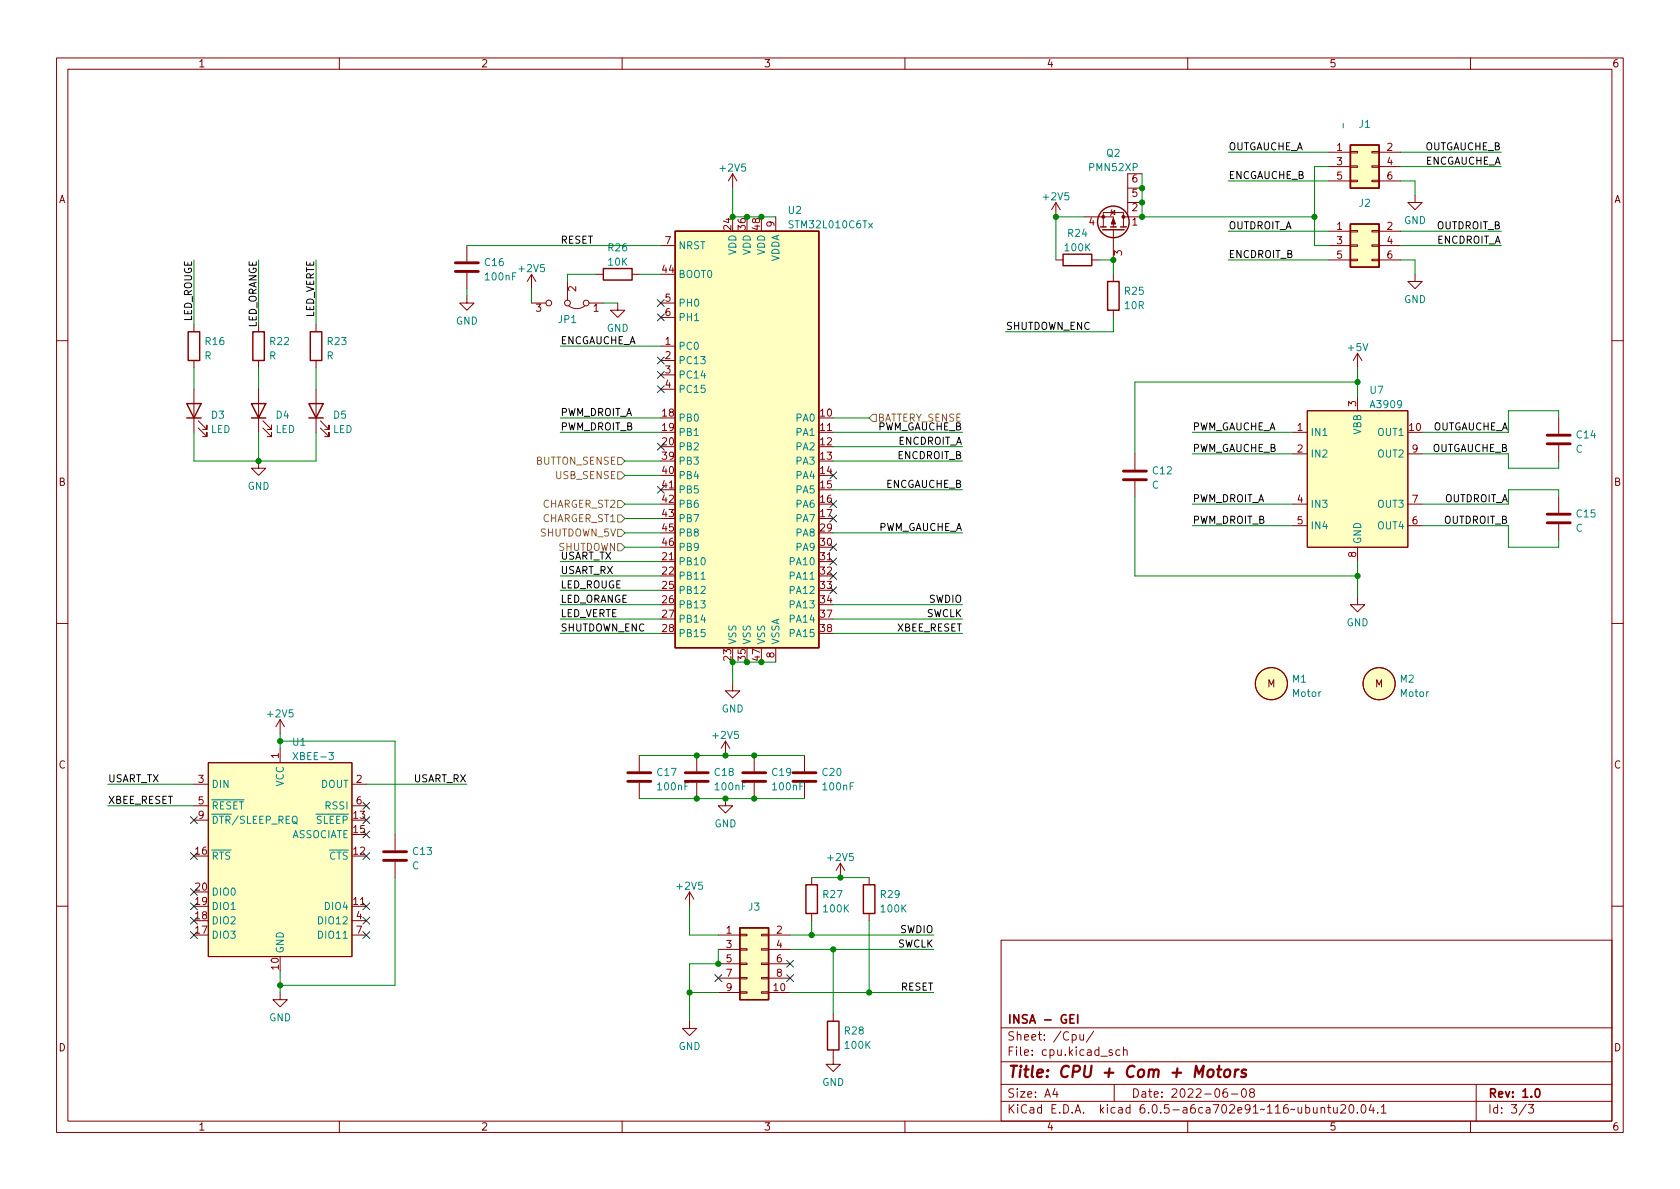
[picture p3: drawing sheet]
<svg xmlns="http://www.w3.org/2000/svg" width="297mm" height="210mm" viewBox="0 0 297 210" stroke-linecap="round" stroke-linejoin="round" font-family="sans-serif">
<g fill="none" stroke="#840000" stroke-width=".18">
<path d="M10 10.2h277v190.1h-277zM12 12.2h273v186.1h-273zM60 10.2v2M110 10.2v2M160 10.2v2M210 10.2v2M260 10.2v2M129.5 30.7l-.7 1.3M129.5 30.7v2.6M129.5 30.7l.8 1.3M137.2 38.3v2.6M186.7 35.8l-.8 1.3"/>
<path d="M186.7 35.8v2.5M186.7 35.8l.8 1.3M191.8 38.3h5v1.8M196.5 37.6l.6-.4v.8zM196.6 37.1l-.1 .1v.8l-.2 .1M199.4 35.8v2.5h-.8M199.4 38.3h2.5M199.4 35.8h2.5M199.4 33.3h2.5M201.9 30.7h-2.5v5.1M234.9 26.9h3.9M234.9 29.5h3.9"/>
<path d="M234.9 32h3.9M238.8 31.9h1.2v.2h-1.2zM238.8 29.3h1.2v.3h-1.2zM238.8 26.8h1.2v.2h-1.2zM242.6 31.9h1.2v.2h-1.2zM242.6 29.3h1.2v.3h-1.2zM242.6 26.8h1.2v.2h-1.2zM243.8 26.9h3.8M243.8 29.5h3.8M243.8 32h3.8M250.2 34.5v1.3h1.3l-1.3 1.3-1.3-1.3h1.3M34.3 57.4v1.3"/>
<path d="M55.9 57.4v1.3M82.5 52.3v1.3h1.3l-1.3 1.3-1.2-1.3h1.2M82.5 43.4v2.8M82.5 48.3v2.7M94 48.5l-.8 1.3M94 48.5v2.5M94 48.5l.7 1.3M94 53.6h2.5M100.3 49.8v3.3M100.6 54.1a2.26 2.26 0 0 0 2.8 0M104.1 53.6h2.6M105.4 48.5h1.3"/>
<path d="M109.2 53.6v1.3h1.3l-1.3 1.2-1.3-1.2h1.3M111.8 48.5h1.2M116.8 43.4h2.6M116.8 53.6h2.6M116.8 56.1h2.6M186.7 46h1.3M193 46h1.3M195.1 40.1v-2.5h3.5v2.5M196.8 40.6v5.4M196.8 48.5v1.3M196.8 54.9v1.2M234.9 40.9h3.9"/>
<path d="M234.9 43.4h3.9M234.9 46h3.9M238.8 45.8h1.2v.3h-1.2zM238.8 43.3h1.2v.3h-1.2zM238.8 40.8h1.2v.2h-1.2zM242.6 45.8h1.2v.3h-1.2zM242.6 43.3h1.2v.3h-1.2zM242.6 40.8h1.2v.2h-1.2zM243.8 40.9h3.8M243.8 43.4h3.8M243.8 46h3.8M250.2 48.5v1.3h1.3l-1.3 1.2-1.3-1.2h1.3"/>
<path d="M10 60.2h2M34.3 63.7v1.3M34.3 68.8v7.6M35.1 75.7l1.5 1.5v-.8v.8h-.8M35.1 74.4l1.5 1.5v-.7v.7h-.8M45.7 63.7v1.3M45.7 68.8v7.6M46.5 75.7l1.5 1.5v-.8v.8h-.8M46.5 74.4l1.5 1.5v-.7v.7h-.8M55.9 63.7v1.3M55.9 68.8v7.6M56.6 75.7l1.6 1.5v-.8v.8h-.8"/>
<path d="M56.6 74.4l1.6 1.5v-.7v.7h-.8M116.8 61.2h2.6M116.8 63.7h2.6M116.8 66.3h2.6M116.8 68.8h2.6M144.8 76.4h2.5M228.6 76.4h2.5M231.1 72.6h17.8v24.2h-17.8zM240 62.5v2.5M240 70.1v2.5M240 62.5l-.7 1.2M240 62.5l.8 1.2"/>
<path d="M275.6 73.9v2.8M275.6 78.7v2.8M285 60.2h2M45.7 81.5v1.3h1.3l-1.3 1.3-1.3-1.3h1.3M116.8 99.3h2.6M116.8 86.6h2.6M144.8 99.3h2.5M200.7 80.3v2.8M200.7 85.1v2.8M228.6 80.3h2.5M228.6 89.1h2.5M228.6 93h2.5"/>
<path d="M240 96.8v2.5M248.9 80.3h2.6M248.9 89.1h2.6M248.9 93h2.6M275.6 87.9v2.8M275.6 92.7v2.8M10 110.2h2M137.2 114.5v2.6M240 104.4h.1M240 105.7v1.2h1.3l-1.3 1.3-1.2-1.3h1.2M285 110.2h2M34.3 138.7h2.5"/>
<path d="M36.8 134.9h25.4v34.3h-25.4zM49.5 127.2v2.6M49.5 132.3v2.6M49.5 127.2l-.7 1.3M49.5 127.2l.8 1.3M62.2 138.7h2.6M113 133.6v2.8M113 138.4v2.8M123.2 133.6v2.8M123.2 138.4v2.8M128.3 131.1l-.8 1.2M128.3 131.1v2.5"/>
<path d="M128.3 131.1l.7 1.2M129.5 120.9v1.3h1.3l-1.3 1.2-1.2-1.2h1.2M133.3 133.6v2.8M133.3 138.4v2.8M142.2 133.6v2.8M142.2 138.4v2.8M34.3 142.5h2.5M34.3 145h2.5M62.2 142.5h2.6M69.8 147.6v2.8M69.8 152.4v2.8M121.9 157.7l-.7 1.3"/>
<path d="M121.9 157.7v2.6M121.9 157.7l.8 1.3M128.3 141.2v1.3h1.2l-1.2 1.3-1.3-1.3h1.3M143.5 155.2v1.3M148.6 152.6l-.8 1.3M148.6 152.6v2.6M148.6 152.6l.8 1.3M153.7 155.2v1.3M10 160.2h2M49.5 175.5v1.3h1.3l-1.3 1.2-1.2-1.2h1.2M62.2 160.3h2.6M62.2 162.8h2.6"/>
<path d="M62.2 165.3h2.6M127 165.3h3.8M127 175.5h3.8M127 167.9h3.8M127 170.4h3.8M127 173h3.8M130.8 175.4h1.3v.2h-1.3zM130.8 172.8h1.3v.3h-1.3zM130.8 170.3h1.3v.3h-1.3zM130.8 167.8h1.3v.2h-1.3zM130.8 165.2h1.3v.3h-1.3zM134.6 175.4h1.3v.2h-1.3z"/>
<path d="M134.6 172.8h1.3v.3h-1.3zM134.6 170.3h1.3v.3h-1.3zM134.6 167.8h1.3v.2h-1.3zM134.6 165.2h1.3v.3h-1.3zM135.9 165.3h3.8M135.9 175.5h3.8M135.9 167.9h3.8M135.9 170.4h3.8M135.9 173h3.8M143.5 161.5v1.3M147.3 179.3v1.3M153.7 161.5v1.3"/>
<path d="M177 166.3h108v32h-108zM285 160.2h2M60 198.3v2M110 198.3v2M121.9 180.6v1.3h1.3l-1.3 1.2-1.3-1.2h1.3M147.3 185.7v2.5h1.3l-1.3 1.3-1.3-1.3h1.3M160 198.3v2M177 194.8h108M177 191.8h108M177 187.8h108M177 181.8h108M186.5 192.5l-.4 1h1"/>
<path d="M186.9 193v1M190.9 182.9l.1 1h.4l.2-.1M191.6 182.9v1M193.4 182.4l-1.3 1.9M196.6 185.7l-.3-.1-.2 .2v.3l.5 .1v.4h-.5M197 191.8v3M198 185.7l-.4-.1-.3 .3v.4l.1 .3h.6M198.6 185.8l.3-.2 .3 .1 .1 .9M198.6 185.1v1.5M210 198.3v2M216.9 192.5a.59 .59 0 0 0-.7 .7v.5l.2 .3h.4l.2-.1 .1-.5-.2-.2-.4-.1-.3 .3M217.7 193.5h1.2"/>
<path d="M219.7 192.6l.2-.1a.81 .81 0 0 1 .5 .7 .81 .81 0 0 1-.3 .8h-.1a.81 .81 0 0 1-.6-.6 .81 .81 0 0 1 .3-.8zM221.2 193.2l-.3-.3 .1-.2 .2-.2 .4 .1 .2 .2-.1 .2-.6 .2-.2 .3 .1 .4 .2 .1h.4l.2-.3-.1-.4-.2-.1M233.6 196l.2-.2 .3 .1 .1 .9M233.6 195.8v1M234.7 195.8h.6M234.9 195.3v1.3l.4 .2M235.8 195.8l.1 1h.3l.2-.1M236.4 195.8v1M237.1 195.5l.5-.2 .3 .2v.3l-.9 1h.9M238.7 195.4l.2-.1a.81 .81 0 0 1 .5 .7 .81 .81 0 0 1-.3 .8h-.1a.81 .81 0 0 1-.6-.6 .81 .81 0 0 1 .3-.8zM240 196.7v.1M240.8 195.5l.2-.2a.81 .81 0 0 1 .6 .7 .81 .81 0 0 1-.3 .8h-.2a.81 .81 0 0 1-.3-1.3z"/>
<path d="M242.4 195.3l-.3 1h.9M242.8 195.8v1M243.6 196.7v.1M244.2 195.8l.4-.5v1.5M244.2 196.8h.9M260 198.3v2M261 191.8v6.5M269.9 195.3l-1.3 1.9M270.2 195.3h1l-.6 .6 .5 .1v.7l-.2 .1h-.5l-.2-.1"/>
<circle cx="97" cy="53.6" r=".51"/>
<circle cx="100.3" cy="53.6" r=".51"/>
<circle cx="103.6" cy="53.6" r=".51"/>
<circle cx="224.8" cy="120.9" r="2.84"/>
<circle cx="243.8" cy="120.9" r="2.84"/>
</g>
<path d="M189.9 179.4h-.7v1.5h.7M190.6 179.4v1.5M189.2 180.1h.5M271.6 192.6l.2-.1a.82 .82 0 0 1 .6 .7 .82 .82 0 0 1-.3 .8h-.2a.81 .81 0 0 1-.6-.6 .81 .81 0 0 1 .3-.8z" fill="none" stroke="#840000" stroke-width=".3"/>
<path d="M213.7 189.3a.52 .52 0 0 1 .5-.2 .52 .52 0 0 1 .4 .4l-.1 .6a.55 .55 0 0 1-.5 .4 .55 .55 0 0 1-.5-.4zM215.2 189.1h.8M215.6 188.5l-.2 1.7v.2l.4 .1M216.6 189.3a.52 .52 0 0 1 .5-.2 .52 .52 0 0 1 .4 .4v.6a.55 .55 0 0 1-.6 .4 .55 .55 0 0 1-.5-.4zM218.4 189.1l-.1 1.4M219 189.1l-.4 .1-.2 .3M220.3 189.2a.49 .49 0 0 0-.8 .3l.1 .2 .7 .2v.2l-.1 .3-.2 .1-.6-.1" fill="none" stroke="#840000" stroke-width=".4"/>
<g fill="#ffffc2" stroke="#ffffc2" stroke-width=".18">
<path d="M238.8 39.6h5v7.6h-5z"/>
<path d="M36.8 134.9h25.4v34.3h-25.4z"/>
<path d="M238.8 25.6h5v7.7h-5z"/>
<path d="M231.1 72.6h17.8v24.2h-17.8z"/>
<path d="M119.4 40.9h25.4v73.6h-25.4z"/>
<path d="M130.8 164.1h5.1v12.7h-5.1z"/>
<circle cx="243.8" cy="120.9" r="2.84"/>
<circle cx="224.8" cy="120.9" r="2.84"/>
</g>
<g fill="none" stroke="#840000" stroke-width=".25">
<path d="M238.8 39.6h5v7.6h-5zM238.8 25.6h5v7.7h-5zM33.3 58.7h2v5h-2zM44.7 58.7h2v5h-2zM54.9 58.7h2v5h-2zM106.7 47.5h5.1v2h-5.1zM119.4 40.9h25.4v73.6h-25.4zM188 45h5v2h-5zM194.6 40.1h1M194.9 40.6h3.9M195.8 49.8h2.1v5.1h-2.1zM196.3 40.1h1.1"/>
<path d="M198.1 40.1h1M33 71.4h2.6l-1.3 2.5zM33 73.9h2.6M44.4 71.4h2.6l-1.3 2.5zM44.4 73.9h2.6M54.6 71.4h2.5l-1.2 2.5zM54.6 73.9h2.5M142.5 156.5h2v5h-2zM152.7 156.5h2v5h-2zM130.8 164.1h5.1v12.7h-5.1zM146.3 180.6h2v5.1h-2z"/>
<circle cx="196.8" cy="39.2" r="2.79"/>
</g>
<g fill="none" stroke="#840000" stroke-width=".51">
<path d="M80.5 48h4.1M80.5 46.5h4.1M273.6 78.5h4M273.6 77h4M198.6 84.8h4.1M198.6 83.3h4.1M273.6 92.5h4M273.6 90.9h4M111 138.2h4.1M111 136.6h4.1M121.2 138.2h4M121.2 136.6h4"/>
<path d="M131.3 138.2h4.1M131.3 136.6h4.1M140.2 138.2h4.1M140.2 136.6h4.1M67.8 152.1h4.1M67.8 150.6h4.1"/>
</g>
<g fill="#840000" stroke="#840000" stroke-width=".18">
<path d="M196.8 38.6l.4 1h-.7z"/>
<circle cx="195.1" cy="38.3" r=".25"/>
<circle cx="198.6" cy="38.3" r=".25"/>
</g>
<path d="M124 102.4h.7" fill="none" stroke="#008484" stroke-width=".18"/>
<path d="M154.3 73.3h.6v1.2h-.6l-.6-.6zM109.2 93.6h.7l.6 .6-.6 .7h-.7zM109.2 96.1h.7l.6 .7-.6 .6h-.7zM109.2 91.1h.7l.6 .6-.6 .6h-.7zM109.2 80.9h.7l.6 .6-.6 .7h-.7zM109.2 83.4h.7l.6 .7-.6 .6h-.7zM109.2 88.5h.7l.6 .6-.6 .7h-.7z" fill="none" stroke="#848400" stroke-width=".18"/>
<path d="M237.5 21.8v1.3" fill="none" stroke="#0000c2" stroke-width=".18" stroke-dasharray=".8 .8"/>
<g fill="none" stroke="#008400" stroke-width=".18">
<path d="M129.5 33.3v5h7.7M191.8 38.3h-5.1v7.7M201.9 30.7v7.6h30.5M217.2 26.9h17.7M217.2 32h17.7M234.9 29.5h-2.5v13.9h2.5M247.6 32h2.6v2.5M247.6 26.9h17.8M247.6 29.5h17.8M34.3 46v11.4M45.7 46v11.4M55.9 46v11.4"/>
<path d="M82.5 43.4h34.3M82.5 51v1.3M94 51v2.6M105.4 48.5h-5.1v1.3M106.7 53.6h2.5M113 48.5h3.8M194.3 46h2.5v2.5M196.8 56.1v2.6h-19M217.2 40.9h17.7M217.2 46h17.7M247.6 40.9h17.8M247.6 46h2.6v2.5"/>
<path d="M247.6 43.4h17.8M34.3 76.4v5.1h21.6v-5.1M34.3 65v3.8M45.7 65v3.8M45.7 76.4v5.1M55.9 65v3.8M99.1 76.4h17.7M99.1 73.9h17.7M99.1 61.2h17.7M147.3 76.4h22.9M147.3 73.9h6.4M147.3 79h22.9"/>
<path d="M210.8 76.4h17.8M240 65v5.1M240 67.6h-39.3v12.7M275.6 73.9v-1.3h-8.9v3.8h-15.2M99.1 99.3h17.7M110.5 96.8h6.3M110.5 89.1h6.3M110.5 94.2h6.3M110.5 84.1h6.3M110.5 91.7h6.3M110.5 81.5h6.3M147.3 86.6h22.9"/>
<path d="M147.3 94.2h22.9M147.3 81.5h22.9M200.7 87.9v13.9h39.3M210.8 93h17.8M210.8 80.3h17.8M210.8 89.1h17.8M240 99.3v6.4M251.5 93h15.2v3.8h8.9v-1.3M251.5 80.3h15.2v2.5h8.9v-1.3M275.6 87.9v-1.3h-8.9v2.5h-15.2M99.1 112h17.7M99.1 106.9h17.7"/>
<path d="M99.1 109.5h17.7M99.1 101.8h17.7M99.1 104.4h17.7M137.2 117.1h-7.7v3.8M147.3 112h22.9M147.3 106.9h22.9M147.3 109.5h22.9M19 138.7h15.3M49.5 129.8v2.5M49.5 131.1h20.3v16.5M64.8 138.7h17.7M113 133.6h29.2"/>
<path d="M19 142.5h15.3M69.8 155.2v19h-20.3M113 141.2h29.2M143.5 155.2h10.2M49.5 171.7v3.8M121.9 160.3v5h5.1M121.9 175.5h5.1M127 167.9v2.5h-5.1v10.2M139.7 167.9h25.4M139.7 165.3h25.4M139.7 175.5h25.4M143.5 162.8v2.5"/>
<path d="M147.3 167.9v11.4M153.7 162.8v12.7"/>
</g>
<g fill="none" stroke="#000084" stroke-width=".18">
<path d="M116.2 53l1.2 1.2M116.2 55.5l1.2 1.2M117.4 53l-1.2 1.2M117.4 55.5l-1.2 1.2M116.2 68.2l1.2 1.2M116.2 63.1l1.2 1.3M116.2 65.7l1.2 1.2M116.2 78.4l1.2 1.2M117.4 68.2l-1.2 1.2M117.4 63.1l-1.2 1.3M117.4 65.7l-1.2 1.2M117.4 78.4l-1.2 1.2"/>
<path d="M116.2 86l1.2 1.2M117.4 86l-1.2 1.2M146.7 96.2l1.2 1.2M146.7 98.7l1.2 1.2M146.7 83.5l1.2 1.2M146.7 88.5l1.2 1.3M146.7 91.1l1.2 1.2M147.9 96.2l-1.2 1.2M147.9 98.7l-1.2 1.2M147.9 83.5l-1.2 1.2M147.9 88.5l-1.2 1.3M147.9 91.1l-1.2 1.2"/>
<path d="M146.7 101.2l1.2 1.3M146.7 103.8l1.2 1.2M147.9 101.2l-1.2 1.3M147.9 103.8l-1.2 1.2M33.7 144.4l1.2 1.2M33.7 157.1l1.2 1.2M33.7 159.7l1.2 1.2M33.7 150.8l1.2 1.2M34.9 144.4l-1.2 1.2M34.9 157.1l-1.2 1.2M34.9 159.7l-1.2 1.2M34.9 150.8l-1.2 1.2"/>
<path d="M64.2 159.7l1.2 1.2M64.2 141.9l1.2 1.2M64.2 147l1.2 1.2M64.2 144.4l1.2 1.2M64.2 150.8l1.2 1.2M65.4 159.7l-1.2 1.2M65.4 141.9l-1.2 1.2M65.4 147l-1.2 1.2M65.4 144.4l-1.2 1.2M65.4 150.8l-1.2 1.2M33.7 162.2l1.2 1.2M33.7 164.7l1.2 1.3"/>
<path d="M34.9 162.2l-1.2 1.2M34.9 164.7l-1.2 1.3M64.2 164.7l1.2 1.3M64.2 162.2l1.2 1.2M65.4 164.7l-1.2 1.3M65.4 162.2l-1.2 1.2M126.4 172.4l1.2 1.2M127.6 172.4l-1.2 1.2M139.1 169.8l1.2 1.2M139.1 172.4l1.2 1.2M140.3 169.8l-1.2 1.2M140.3 172.4l-1.2 1.2"/>
</g>
<g fill="#008400" stroke="#008400" stroke-width=".18">
<circle cx="153.7" cy="175.5" r=".46"/>
<circle cx="147.3" cy="167.9" r=".46"/>
<circle cx="148.6" cy="155.2" r=".46"/>
<circle cx="143.5" cy="165.3" r=".46"/>
<circle cx="127" cy="170.4" r=".46"/>
<circle cx="49.5" cy="174.2" r=".46"/>
<circle cx="121.9" cy="175.5" r=".46"/>
<circle cx="123.2" cy="133.6" r=".46"/>
<circle cx="128.3" cy="141.2" r=".46"/>
<circle cx="123.2" cy="141.2" r=".46"/>
<circle cx="133.3" cy="141.2" r=".46"/>
<circle cx="49.5" cy="131.1" r=".46"/>
<circle cx="45.7" cy="81.5" r=".46"/>
<circle cx="201.9" cy="33.3" r=".46"/>
<circle cx="201.9" cy="35.8" r=".46"/>
<circle cx="186.7" cy="38.3" r=".46"/>
<circle cx="129.5" cy="38.3" r=".46"/>
<circle cx="134.6" cy="38.3" r=".46"/>
<circle cx="132.1" cy="38.3" r=".46"/>
<circle cx="196.8" cy="46" r=".46"/>
<circle cx="240" cy="67.6" r=".46"/>
<circle cx="232.4" cy="38.3" r=".46"/>
<circle cx="201.9" cy="38.3" r=".46"/>
<circle cx="240" cy="101.8" r=".46"/>
<circle cx="134.6" cy="117.1" r=".46"/>
<circle cx="132.1" cy="117.1" r=".46"/>
<circle cx="133.3" cy="133.6" r=".46"/>
<circle cx="128.3" cy="133.6" r=".46"/>
<circle cx="129.5" cy="117.1" r=".46"/>
</g>
<text font-size="2.8" fill="#840000" x="178" y="190.6">Title: CPU + Com + Motors</text>
<g font-size="2.1" fill="#840000">
<text x="178" y="184">Sheet: /Cpu/</text>
<text x="178" y="181">INSA - GEI</text>
<text x="178" y="186.7">File: cpu.kicad_sch</text>
<text x="178" y="196.9">KiCad E.D.A. kicad 6.0.5-a6ca702e91~116~ubuntu20.04.1</text>
<text x="178" y="194.1">Size: A4</text>
<text x="200" y="194.1">Date: 2022-06-08</text>
<text x="263" y="194.1">Rev: 1.0</text>
<text x="263" y="196.9">Id: 3/3</text>
</g>
<g font-size="1.8" fill="#840000">
<text x="35" y="11.9">1</text>
<text x="85" y="11.9">2</text>
<text x="135" y="11.9">3</text>
<text x="185" y="11.9">4</text>
<text x="235" y="11.9">5</text>
<text x="285" y="11.9">6</text>
<text x="236.4" y="26.7">1</text>
<text x="236.4" y="29.2">3</text>
<text x="245.3" y="26.7">2</text>
<text x="245.3" y="29.2">4</text>
<text x="10.3" y="35.9">A</text>
<text x="200.2" y="34.8">5</text>
<text x="200.2" y="32.3">6</text>
<text x="236.4" y="31.7">5</text>
<text x="245.3" y="31.7">6</text>
<text x="285.3" y="35.9">A</text>
<text x="129.3" y="40.6" transform="rotate(-90 129.3 40.6)">24</text>
<text x="131.8" y="40.6" transform="rotate(-90 131.8 40.6)">36</text>
<text x="134.4" y="40.6" transform="rotate(-90 134.4 40.6)">48</text>
<text x="136.9" y="40.1" transform="rotate(-90 136.9 40.1)">9</text>
<text x="192.5" y="39.9">4</text>
<text x="200.2" y="39.9">1</text>
<text x="200.2" y="37.3">2</text>
<text x="236.4" y="40.6">1</text>
<text x="245.3" y="40.6">2</text>
<text x="117.6" y="43.2">7</text>
<text x="198.4" y="45.2" transform="rotate(-90 198.4 45.2)">3</text>
<text x="236.4" y="43.2">3</text>
<text x="236.4" y="45.7">5</text>
<text x="245.3" y="43.2">4</text>
<text x="245.3" y="45.7">6</text>
<text x="101.9" y="51.5" transform="rotate(-90 101.9 51.5)">2</text>
<text x="117.1" y="48.3">44</text>
<text x="117.6" y="53.3">5</text>
<text x="94.8" y="55.1">3</text>
<text x="104.9" y="55.1">1</text>
<text x="117.6" y="55.9">6</text>
<text x="117.6" y="61">1</text>
<text x="117.6" y="63.5">2</text>
<text x="117.6" y="66">3</text>
<text x="117.6" y="68.6">4</text>
<text x="239.8" y="71.9" transform="rotate(-90 239.8 71.9)">3</text>
<text x="117.1" y="73.7">18</text>
<text x="117.1" y="76.2">19</text>
<text x="145.1" y="73.7">10</text>
<text x="145.1" y="76.2">11</text>
<text x="229.4" y="76.2">1</text>
<text x="249.2" y="76.2">10</text>
<text x="117.1" y="78.7">20</text>
<text x="117.1" y="81.3">39</text>
<text x="117.1" y="83.8">40</text>
<text x="145.1" y="78.7">12</text>
<text x="145.1" y="81.3">13</text>
<text x="145.1" y="83.8">14</text>
<text x="229.4" y="80">2</text>
<text x="249.7" y="80">9</text>
<text x="10.3" y="85.9">B</text>
<text x="117.1" y="86.4">41</text>
<text x="117.1" y="88.9">42</text>
<text x="145.1" y="86.4">15</text>
<text x="145.1" y="88.9">16</text>
<text x="229.4" y="88.9">4</text>
<text x="249.7" y="88.9">7</text>
<text x="285.3" y="85.9">B</text>
<text x="117.1" y="91.4">43</text>
<text x="117.1" y="94">45</text>
<text x="145.1" y="91.4">17</text>
<text x="145.1" y="94">29</text>
<text x="229.4" y="92.7">5</text>
<text x="249.7" y="92.7">6</text>
<text x="117.1" y="99.1">21</text>
<text x="117.1" y="101.6">22</text>
<text x="117.1" y="96.5">46</text>
<text x="145.1" y="96.5">30</text>
<text x="145.1" y="99.1">31</text>
<text x="145.1" y="101.6">32</text>
<text x="239.8" y="98.5" transform="rotate(-90 239.8 98.5)">8</text>
<text x="117.1" y="104.1">25</text>
<text x="117.1" y="106.7">26</text>
<text x="145.1" y="104.1">33</text>
<text x="145.1" y="106.7">34</text>
<text x="117.1" y="109.2">27</text>
<text x="117.1" y="111.8">28</text>
<text x="145.1" y="109.2">37</text>
<text x="145.1" y="111.8">38</text>
<text x="129.3" y="116.8" transform="rotate(-90 129.3 116.8)">23</text>
<text x="131.8" y="116.8" transform="rotate(-90 131.8 116.8)">35</text>
<text x="134.4" y="116.8" transform="rotate(-90 134.4 116.8)">47</text>
<text x="136.9" y="116.3" transform="rotate(-90 136.9 116.3)">8</text>
<text x="224.1" y="121.5">M</text>
<text x="243.1" y="121.5">M</text>
<text x="10.3" y="135.9">C</text>
<text x="49.3" y="134.1" transform="rotate(-90 49.3 134.1)">1</text>
<text x="285.3" y="135.9">C</text>
<text x="35.1" y="138.4">3</text>
<text x="35.1" y="142.2">5</text>
<text x="63" y="138.4">2</text>
<text x="63" y="142.2">6</text>
<text x="35.1" y="144.8">9</text>
<text x="62.5" y="144.8">13</text>
<text x="62.5" y="147.3">15</text>
<text x="34.6" y="151.1">16</text>
<text x="62.5" y="151.1">12</text>
<text x="34.6" y="160">19</text>
<text x="34.6" y="157.5">20</text>
<text x="62.5" y="160">11</text>
<text x="34.6" y="165.1">17</text>
<text x="34.6" y="162.6">18</text>
<text x="63" y="162.6">4</text>
<text x="63" y="165.1">7</text>
<text x="128.4" y="165.1">1</text>
<text x="128.4" y="167.6">3</text>
<text x="137.3" y="165.1">2</text>
<text x="137.3" y="167.6">4</text>
<text x="49.3" y="171.4" transform="rotate(-90 49.3 171.4)">10</text>
<text x="128.4" y="170.2">5</text>
<text x="128.4" y="172.7">7</text>
<text x="137.3" y="170.2">6</text>
<text x="137.3" y="172.7">8</text>
<text x="128.4" y="175.3">9</text>
<text x="136.8" y="175.3">10</text>
<text x="10.3" y="185.9">D</text>
<text x="285.3" y="185.9">D</text>
<text x="35" y="199.9">1</text>
<text x="85" y="199.9">2</text>
<text x="135" y="199.9">3</text>
<text x="185" y="199.9">4</text>
<text x="235" y="199.9">5</text>
<text x="285" y="199.9">6</text>
</g>
<g font-size="1.8" fill="#008484">
<text x="240.3" y="22.6">J1</text>
<text x="195.7" y="27.7">Q2</text>
<text x="127.5" y="30.3">+2V5</text>
<text x="184.6" y="35.4">+2V5</text>
<text x="192.7" y="30.3">PMN52XP</text>
<text x="139.4" y="37.8">U2</text>
<text x="139.8" y="40.4">STM32L010C6Tx</text>
<text x="188.9" y="41.9">R24</text>
<text x="240.3" y="36.6">J2</text>
<text x="248.2" y="39.6">GND</text>
<text x="85.8" y="47">C16</text>
<text x="107.6" y="44.4">R26</text>
<text x="107.6" y="47">10K</text>
<text x="119.9" y="44.1">NRST</text>
<text x="130.2" y="45.1" transform="rotate(-90 130.2 45.1)">VDD</text>
<text x="132.7" y="45.1" transform="rotate(-90 132.7 45.1)">VDD</text>
<text x="135.3" y="45.1" transform="rotate(-90 135.3 45.1)">VDD</text>
<text x="137.8" y="46.4" transform="rotate(-90 137.8 46.4)">VDDA</text>
<text x="188.4" y="44.4">100K</text>
<text x="85.9" y="49.6">100nF</text>
<text x="91.9" y="48.1">+2V5</text>
<text x="119.9" y="49.1">BOOT0</text>
<text x="198.9" y="52.1">R25</text>
<text x="248.2" y="53.6">GND</text>
<text x="80.6" y="57.4">GND</text>
<text x="98.8" y="57.1">JP1</text>
<text x="107.3" y="58.7">GND</text>
<text x="119.9" y="54.2">PH0</text>
<text x="119.9" y="56.8">PH1</text>
<text x="198.9" y="54.7">10R</text>
<text x="36.1" y="63.5">R</text>
<text x="36.4" y="61">R16</text>
<text x="47.6" y="63.5">R</text>
<text x="47.8" y="61">R22</text>
<text x="57.7" y="63.5">R</text>
<text x="58" y="61">R23</text>
<text x="119.9" y="61.8">PC0</text>
<text x="119.9" y="64.4">PC13</text>
<text x="238.4" y="62.1">+5V</text>
<text x="119.9" y="66.9">PC14</text>
<text x="119.9" y="69.5">PC15</text>
<text x="242.3" y="69.6">U7</text>
<text x="37.2" y="76.6">LED</text>
<text x="37.4" y="74">D3</text>
<text x="48.7" y="76.6">LED</text>
<text x="48.8" y="74">D4</text>
<text x="58.8" y="76.6">LED</text>
<text x="59" y="74">D5</text>
<text x="119.9" y="74.5">PB0</text>
<text x="119.9" y="77.1">PB1</text>
<text x="140.8" y="74.5">PA0</text>
<text x="140.8" y="77.1">PA1</text>
<text x="231.6" y="77.1">IN1</text>
<text x="240.7" y="76.9" transform="rotate(-90 240.7 76.9)">VBB</text>
<text x="242.5" y="72.2">A3909</text>
<text x="243.7" y="77.1">OUT1</text>
<text x="278.8" y="77.5">C14</text>
<text x="119.9" y="79.6">PB2</text>
<text x="119.9" y="82.2">PB3</text>
<text x="140.8" y="79.6">PA2</text>
<text x="140.8" y="82.2">PA3</text>
<text x="203.9" y="83.9">C12</text>
<text x="231.6" y="80.9">IN2</text>
<text x="243.7" y="80.9">OUT2</text>
<text x="278.6" y="80.1">C</text>
<text x="43.8" y="86.6">GND</text>
<text x="119.9" y="84.7">PB4</text>
<text x="119.9" y="87.2">PB5</text>
<text x="119.9" y="89.8">PB6</text>
<text x="140.8" y="84.7">PA4</text>
<text x="140.8" y="87.2">PA5</text>
<text x="140.8" y="89.8">PA6</text>
<text x="203.7" y="86.4">C</text>
<text x="231.6" y="89.8">IN3</text>
<text x="243.7" y="89.8">OUT3</text>
<text x="119.9" y="92.3">PB7</text>
<text x="119.9" y="94.9">PB8</text>
<text x="140.8" y="92.3">PA7</text>
<text x="140.8" y="94.9">PA8</text>
<text x="231.6" y="93.6">IN4</text>
<text x="243.7" y="93.6">OUT4</text>
<text x="278.6" y="94">C</text>
<text x="278.8" y="91.5">C15</text>
<text x="119.9" y="99.9">PB10</text>
<text x="119.9" y="97.4">PB9</text>
<text x="139.8" y="99.9">PA10</text>
<text x="140.8" y="97.4">PA9</text>
<text x="240.7" y="96.3" transform="rotate(-90 240.7 96.3)">GND</text>
<text x="119.9" y="102.5">PB11</text>
<text x="119.9" y="105">PB12</text>
<text x="119.9" y="107.6">PB13</text>
<text x="139.8" y="102.5">PA11</text>
<text x="139.8" y="105">PA12</text>
<text x="139.8" y="107.6">PA13</text>
<text x="119.9" y="110.1">PB14</text>
<text x="119.9" y="112.6">PB15</text>
<text x="139.8" y="110.1">PA14</text>
<text x="139.8" y="112.6">PA15</text>
<text x="238.1" y="110.7">GND</text>
<text x="130.2" y="114" transform="rotate(-90 130.2 114)">VSS</text>
<text x="132.7" y="114" transform="rotate(-90 132.7 114)">VSS</text>
<text x="135.3" y="114" transform="rotate(-90 135.3 114)">VSS</text>
<text x="137.8" y="114" transform="rotate(-90 137.8 114)">VSSA</text>
<text x="127.6" y="126">GND</text>
<text x="228.5" y="120.7">M1</text>
<text x="228.6" y="123.2">Motor</text>
<text x="247.6" y="120.7">M2</text>
<text x="247.6" y="123.2">Motor</text>
<text x="47.4" y="126.8">+2V5</text>
<text x="51.8" y="131.9">U1</text>
<text x="126.2" y="130.7">+2V5</text>
<text x="52.2" y="134.4">XBEE-3</text>
<text x="116.3" y="137.2">C17</text>
<text x="126.4" y="137.2">C18</text>
<text x="136.6" y="137.2">C19</text>
<text x="145.5" y="137.2">C20</text>
<text x="37.3" y="139.3">DIN</text>
<text x="37.3" y="143.1">~{RESET}</text>
<text x="50.2" y="139.1" transform="rotate(-90 50.2 139.1)">VCC</text>
<text x="56.7" y="139.3">DOUT</text>
<text x="57.6" y="143.1">RSSI</text>
<text x="116.4" y="139.7">100nF</text>
<text x="126.6" y="139.7">100nF</text>
<text x="136.7" y="139.7">100nF</text>
<text x="145.6" y="139.7">100nF</text>
<text x="37.3" y="145.7">~{DTR}/SLEEP_REQ ~{SLEEP}</text>
<text x="51.4" y="148.2">ASSOCIATE</text>
<text x="126.3" y="146.3">GND</text>
<text x="37.3" y="152">~{RTS}</text>
<text x="56.8" y="152">~{CTS}</text>
<text x="72.8" y="153.7">C</text>
<text x="73.1" y="151.2">C13</text>
<text x="146.5" y="152.2">+2V5</text>
<text x="37.3" y="160.9">DIO1</text>
<text x="37.3" y="158.4">DIO0</text>
<text x="57.6" y="160.9">DIO4</text>
<text x="119.8" y="157.3">+2V5</text>
<text x="132.4" y="161">J3</text>
<text x="145.6" y="158.8">R27</text>
<text x="145.7" y="161.3">100K</text>
<text x="155.8" y="158.8">R29</text>
<text x="155.9" y="161.3">100K</text>
<text x="37.3" y="166">DIO3</text>
<text x="37.3" y="163.4">DIO2</text>
<text x="56.6" y="163.4">DIO12</text>
<text x="56.6" y="166">DIO11</text>
<text x="50.2" y="168.7" transform="rotate(-90 50.2 168.7)">GND</text>
<text x="47.6" y="180.6">GND</text>
<text x="120" y="185.7">GND</text>
<text x="149.4" y="182.9">R28</text>
<text x="149.5" y="185.5">100K</text>
<text x="145.4" y="192">GND</text>
</g>
<g font-size="1.8">
<text x="217.2" y="26.6">OUTGAUCHE_A</text>
<text x="251.8" y="29.1">ENCGAUCHE_A</text>
<text x="251.8" y="26.6">OUTGAUCHE_B</text>
<text x="217.2" y="31.6">ENCGAUCHE_B</text>
<text x="217.2" y="40.5">OUTDROIT_A</text>
<text x="253.9" y="40.5">OUTDROIT_B</text>
<text x="99.1" y="43.1">RESET</text>
<text x="217.2" y="45.6">ENCDROIT_B</text>
<text x="253.9" y="43.1">ENCDROIT_A</text>
<text x="33.9" y="57" transform="rotate(-90 33.9 57)">LED_ROUGE</text>
<text x="45.4" y="58.3" transform="rotate(-90 45.4 58.3)">LED_ORANGE</text>
<text x="55.5" y="56.4" transform="rotate(-90 55.5 56.4)">LED_VERTE</text>
<text x="177.8" y="58.3">SHUTDOWN_ENC</text>
<text x="99.1" y="60.9">ENCGAUCHE_A</text>
<text x="99.1" y="76.1">PWM_DROIT_B</text>
<text x="99.1" y="73.6">PWM_DROIT_A</text>
<text x="154.9" y="76.1">PWM_GAUCHE_B</text>
<text x="210.8" y="76.1">PWM_GAUCHE_A</text>
<text x="253" y="76.1">OUTGAUCHE_A</text>
<text x="158.7" y="78.6">ENCDROIT_A</text>
<text x="158.7" y="81.2">ENCDROIT_B</text>
<text x="210.8" y="79.9">PWM_GAUCHE_B</text>
<text x="253" y="79.9">OUTGAUCHE_B</text>
<text x="156.5" y="86.3">ENCGAUCHE_B</text>
<text x="210.8" y="88.8">PWM_DROIT_A</text>
<text x="255.2" y="88.8">OUTDROIT_A</text>
<text x="154.9" y="93.9">PWM_GAUCHE_A</text>
<text x="210.8" y="92.6">PWM_DROIT_B</text>
<text x="255.2" y="92.6">OUTDROIT_B</text>
<text x="98.6" y="97.4">SHUTDOWN</text>
<text x="99.1" y="101.5">USART_RX</text>
<text x="99.1" y="99">USART_TX</text>
<text x="99.1" y="104">LED_ROUGE</text>
<text x="99.1" y="106.6">LED_ORANGE</text>
<text x="164.2" y="106.6">SWDIO</text>
<text x="99.1" y="111.7">SHUTDOWN_ENC</text>
<text x="99.1" y="109.1">LED_VERTE</text>
<text x="158.5" y="111.7">XBEE_RESET</text>
<text x="163.7" y="109.1">SWCLK</text>
<text x="19" y="142.1">XBEE_RESET</text>
<text x="19" y="138.3">USART_TX</text>
<text x="73" y="138.3">USART_RX</text>
<text x="158.6" y="167.5">SWCLK</text>
<text x="159.1" y="165">SWDIO</text>
<text x="159.2" y="175.2">RESET</text>
</g>
<g font-size="1.8" fill="#848400">
<text x="155.1" y="74.5">BATTERY_SENSE</text>
<text x="94.7" y="82.2">BUTTON_SENSE</text>
<text x="95.9" y="89.8">CHARGER_ST2</text>
<text x="98.3" y="84.7">USB_SENSE</text>
<text x="95.5" y="94.9">SHUTDOWN_5V</text>
<text x="95.9" y="92.3">CHARGER_ST1</text>
</g>
</svg>
